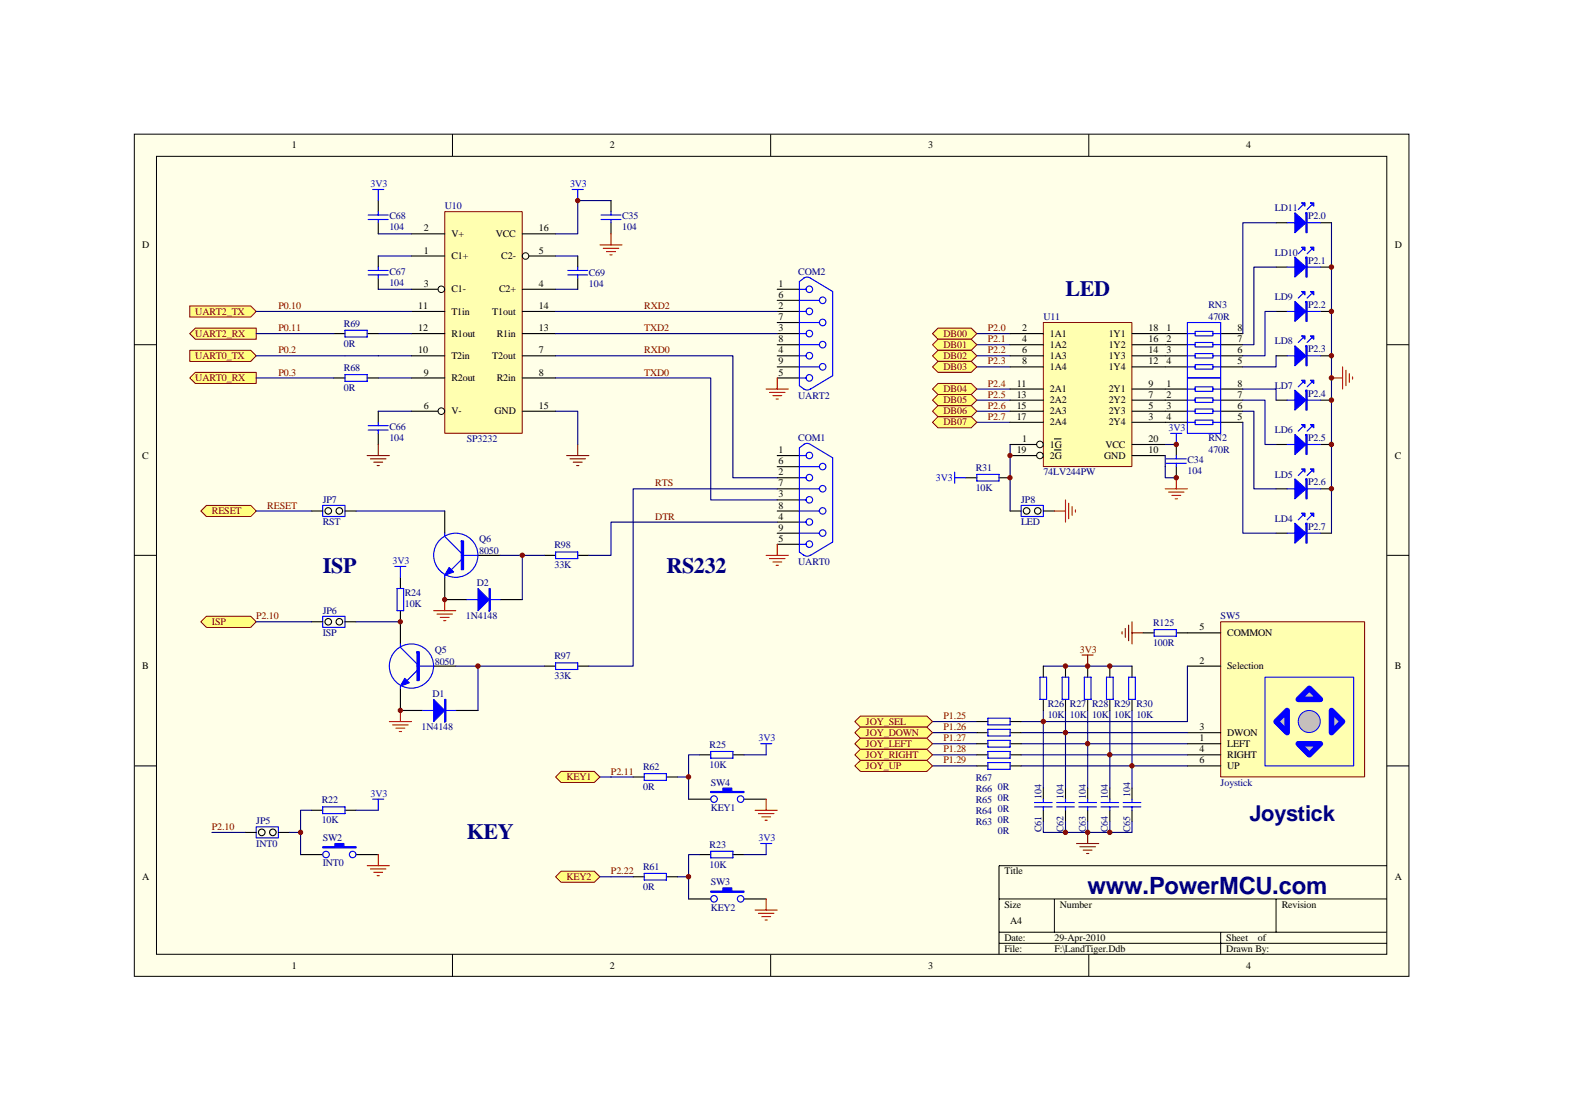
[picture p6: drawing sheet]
<svg xmlns="http://www.w3.org/2000/svg" width="297mm" height="210mm" viewBox="0 0 297 210" stroke-linecap="round" stroke-linejoin="round" font-family="sans-serif">
<path d="M25.4 25.4h241v159.1h-241z" fill="#ffffe8"/>
<g fill="none" stroke="#000" stroke-width=".19">
<path d="M25.4 25.4h241v159.1h-241zM29.6 29.5h232.6v150.9h-232.6zM85.6 25.4v4.1M145.7 25.4v4.1M205.9 25.4v4.1M25.4 65.2h4.2M262.2 65.2h4.2M25.4 105h4.2M262.2 105h4.2M25.4 144.8h4.2M262.2 144.8h4.2M188.9 169.9h73.3"/>
<path d="M188.9 176.2h73.3M188.9 178.3h73.3M199.4 169.9v6.3M230.8 176.2v4.2M241.3 169.9v6.3M262.2 163.6h-73.3v16.8M85.6 180.4v4.2M145.7 180.4v4.2M205.9 180.4v4.2"/>
</g>
<g fill="#ffff80" stroke="#800000" stroke-width=".19">
<path d="M35.9 57.8h11.5l1 1.1-1 1h-11.5z" fill-rule="evenodd"/>
<path d="M35.9 63.1l1-1.1h11.5v2.1h-11.5z" fill-rule="evenodd"/>
</g>
<path d="M147 54.7h4.1M147 56.8h4.1M147 58.9h4.1M147 61h4.1M147 63.1h4.1M147 65.2h4.1M147 67.2h4.1M147 69.3h4.1M147 71.4h4.1" fill="none" stroke="#000" stroke-width=".21"/>
<g fill="none" stroke="#00f" stroke-width=".21">
<path d="M151.1 58.9h1.3M151.1 56.8h3.8M151.1 54.7h1.3M152 52.6l.6-.2 .6 .2M152 52.6l-.9 .6v19.7l.9 .6M153.2 52.6l4.2 2.5v15.9l-4.2 2.5M151.1 71.4h1.3M151.1 69.3h3.8M151.1 67.2h1.3M151.1 65.2h3.8M151.1 63.1h1.3M151.1 61h3.8"/>
<path d="M152 73.5l.6 .2 .6-.2"/>
<circle cx="153" cy="58.8" r=".62"/>
<circle cx="153" cy="54.7" r=".62"/>
<circle cx="155.5" cy="56.8" r=".62"/>
<circle cx="153" cy="71.4" r=".62"/>
<circle cx="153" cy="67.2" r=".62"/>
<circle cx="153" cy="63" r=".62"/>
<circle cx="155.5" cy="69.3" r=".62"/>
<circle cx="155.5" cy="60.9" r=".62"/>
<circle cx="155.5" cy="65.1" r=".62"/>
</g>
<path d="M144.9 73.5h4.2M145.5 74.2h2.9M146.1 74.8h1.7M146.7 75.4h.5M147 71.4v2.1" fill="none" stroke="#f00" stroke-width=".21"/>
<g fill="#ffff80" stroke="#800000" stroke-width=".19">
<path d="M35.9 66.2h11.5l1 1-1 1.1h-11.5z" fill-rule="evenodd"/>
<path d="M36.9 70.4h11.5v2.1h-11.5l-1-1.1z" fill-rule="evenodd"/>
</g>
<path d="M107.1 86.1h4.2M107.8 86.7h2.9M108.4 87.4h1.7M109 88h.4M109.2 84v2.1" fill="none" stroke="#800000" stroke-width=".21"/>
<path d="M84.1 40h14.6v41.9h-14.6z" fill="#ffffb0"/>
<path d="M84.1 40h14.6v41.9h-14.6z" fill="none" stroke="#800000" stroke-width=".19"/>
<g fill="none" stroke="#000" stroke-width=".21">
<path d="M71.5 37.9v2.1M115.5 37.9v2.1M71.5 42.1v2.1M71.5 48.4v2.1M71.5 52.6v2.1M77.8 58.9h6.3M77.8 48.4h6.3M77.8 54.7h5M77.8 44.2h6.3M98.8 58.9h6.2M98.8 54.7h6.2M98.8 44.2h6.2"/>
<path d="M100 48.4h5M109.2 48.4v2.1M109.2 52.6v2.1M115.5 42.1v2.1M63.1 71.4h2.1M63.1 63.1h2.1M69.4 71.4h2.1M69.4 63.1h2.1M71.5 77.7v2.1M77.8 71.4h6.3M77.8 63.1h6.3M77.8 67.2h6.3"/>
<path d="M77.8 77.7h5M98.8 71.4h6.2M98.8 63.1h6.2M98.8 67.2h6.2M98.8 77.7h6.2M71.5 81.9v2.1M84.1 96.6v4.2M147 86.1h4.1M147 88.2h4.1M147 90.3h4.1M147 92.4h4.1M147 94.5h4.1"/>
<path d="M147 96.6h4.1M147 98.7h4.1M75.7 109.1v2.1M75.7 115.4v6.3M84.1 109.1v4.2h4.2M90.4 105h4.2M94.6 113.3h4.2M103 105h2M109.2 105h2.1M147 100.8h4.1M147 102.9h4.1M75.7 130.1v4.2h4.2"/>
<path d="M82 125.9h4.2M86.2 134.3h4.2M103 125.9h2M109.2 125.9h2.1"/>
</g>
<g fill="none" stroke="#000" stroke-width=".19">
<circle cx="83.4" cy="54.7" r=".62"/>
<circle cx="99.4" cy="48.4" r=".62"/>
<circle cx="83.4" cy="77.7" r=".62"/>
</g>
<g fill="none" stroke="#00f" stroke-width=".21">
<path d="M70.5 35.8h2.1M71.5 35.8v2.1M108.2 35.8h2.1M109.2 35.8v2.1M69.6 52h3.8M69.6 51.1h3.8M69.6 41.5h3.8M69.6 40.6h3.8M71.5 40v.6M71.5 41.5v.6M71.5 50.5v.6M71.5 52v.6"/>
<path d="M107.4 52h3.7M107.4 51.1h3.7M109.2 50.5v.6M109.2 52v.6M113.6 41.5h3.8M113.6 40.6h3.8M115.5 40v.6M115.5 41.5v.6M65.2 62.4h4.2v1.3h-4.2zM65.2 70.8h4.2v1.3h-4.2zM71.5 79.8v.7M69.6 80.5h3.8"/>
<path d="M69.6 81.3h3.8M71.5 81.3v.6M151.1 98.7h1.3M151.1 96.6h3.8M151.1 94.5h1.3M151.1 92.4h3.8M151.1 90.3h1.3M151.1 88.2h3.8M151.1 86.1h1.3M152 84l.6-.2 .6 .2M152 84l-.9 .6v19.7l.9 .7M153.2 84l4.2 2.5v15.9l-4.2 2.6"/>
<path d="M74.7 107.1h2M75.1 111.2h1.2v4.2h-1.2zM75.7 107.1v2M84.1 100.8v.6l3.1 3.1M84.1 108.7v.4M87.2 105.8l-1.9 1.9M87.2 105h3.2M88.3 113.3h6.3M105 104.3h4.2v1.3h-4.2zM151.1 102.9h1.3M151.1 100.8h3.8M152 104.9l.6 .2 .6-.2"/>
<path d="M75.7 121.7v.6l3.1 3.2M75.7 129.7v.4M78.8 126.7l-1.8 1.9M78.8 125.9h3.2M79.9 134.3h6.3M105 125.3h4.2v1.2h-4.2z"/>
<circle cx="153" cy="90.3" r=".62"/>
<circle cx="153" cy="86.1" r=".62"/>
<circle cx="153" cy="98.7" r=".62"/>
<circle cx="153" cy="94.5" r=".62"/>
<circle cx="155.5" cy="88.2" r=".62"/>
<circle cx="155.5" cy="92.4" r=".62"/>
<circle cx="155.5" cy="96.6" r=".62"/>
<circle cx="86.2" cy="104.9" r="4.2"/>
<circle cx="153" cy="102.8" r=".62"/>
<circle cx="155.5" cy="100.8" r=".62"/>
<circle cx="77.8" cy="125.9" r="4.2"/>
</g>
<path d="M69.4 86.1h4.2M70 86.7h3M70.7 87.4h1.6M71.3 88h.4M71.5 84v2.1" fill="none" stroke="#800000" stroke-width=".21"/>
<g fill="none" stroke="#000080" stroke-width=".21">
<path d="M115.5 37.9h-6.3v6.3h-4.2M48.4 58.9h29.4M71.5 44.2h6.3M71.5 48.4h6.3M71.5 54.7h6.3M105 58.9h42M105 48.4h4.2M105 54.7h4.2M48.4 63.1h14.7M48.4 67.2h29.4M48.4 71.4h14.7M71.5 63.1h6.3"/>
<path d="M71.5 71.4h6.3M71.5 77.7h6.3M105 77.7h4.2v6.3M105 67.2h33.6v23.1h8.4M105 71.4h29.4v23.1h12.6M105 63.1h42M147 98.7h-31.5v6.3h-4.2M147 92.4h-27.3v33.5h-8.4M94.6 105h4.2v8.3M98.8 105h4.2M86.2 125.9h16.8M90.4 125.9v8.4"/>
</g>
<g fill="none" stroke="#f00" stroke-width=".21">
<path d="M113.4 46.3h4.2M114.1 46.9h2.9M114.7 47.6h1.7M115.3 48.2h.4M115.5 44.2v2.1M82 115.4h4.2M82.6 116.1h3M83.2 116.7h1.7M83.9 117.3h.4M84.1 113.3v2.1M144.9 105h4.2M145.5 105.6h2.9"/>
<path d="M146.1 106.2h1.7M146.7 106.8h.5M147 102.9v2.1M73.6 136.4h4.2M74.2 137h3M74.9 137.6h1.6M75.5 138.3h.4M75.7 134.3v2.1"/>
</g>
<g fill="#00f" stroke="#00f" stroke-width=".21">
<path d="M76.5 128.2l.9 .9-1.7 .6z"/>
<path d="M82 132.2l2.1 2.1-2.1 2.1z"/>
<path d="M84.9 107.3l.9 .8-1.7 .6z"/>
<path d="M90.4 111.2l2.1 2.1-2.1 2.1z"/>
<path d="M78.8 123.2h.5v5.4h-.5z" fill-rule="evenodd"/>
<path d="M84.1 132.2v4.2h.2v-4.2z" fill-rule="evenodd"/>
<path d="M87.2 102.2h.4v5.5h-.4z" fill-rule="evenodd"/>
<path d="M92.5 111.2v4.2h.2v-4.2z" fill-rule="evenodd"/>
</g>
<g fill="#ffff80" stroke="#800000" stroke-width=".19">
<path d="M38 96.6l1-1.1h8.4l1 1.1-1 1h-8.4z" fill-rule="evenodd"/>
<path d="M38 117.5l1-1h8.4l1 1-1 1.1h-8.4z" fill-rule="evenodd"/>
</g>
<path d="M212.1 119.4v.4M212.8 118.8v1.7M213.4 118.2v2.9M214 117.5v4.2M214 119.6h2.1M204.6 123.8h2.1M205.7 123.8v2.1M203.6 159.4h4.1M205.7 157.3v2.1M204.2 160h2.9M204.8 160.7h1.7M205.4 161.3h.5" fill="none" stroke="#800000" stroke-width=".21"/>
<path d="M197.3 148.9v2.1M197.3 153.1v2.1M201.5 148.9v2.1M201.5 153.1v2.1M205.7 148.9v2.1M205.7 153.1v2.1M209.8 148.9v2.1M209.8 153.1v2.1M214 148.9v2.1M214 153.1v2.1" fill="none" stroke="#000" stroke-width=".21"/>
<g fill="none" stroke="#00f" stroke-width=".21">
<path d="M195.6 151.7h3.3M195.6 152.5h3.3M197.3 151v.7M197.3 152.5v.6M199.8 151.7h3.3M199.8 152.5h3.3M201.5 151v.7M201.5 152.5v.6M204 151.7h3.3M204 152.5h3.3M205.7 151v.7M205.7 152.5v.6"/>
<path d="M208.2 151.7h3.3M208.2 152.5h3.3M209.8 151v.7M209.8 152.5v.6M212.4 151.7h3.3M212.4 152.5h3.3M214 151v.7M214 152.5v.6"/>
</g>
<path d="M197.3 125.9h16.7M197.3 134.3v14.6M201.5 134.3v14.6M205.7 134.3v14.6M209.8 134.3v14.6M214 134.3v14.6M197.3 155.2v2.1h16.7v-2.1M201.5 155.2v2.1M205.7 155.2v2.1M209.8 155.2v2.1" fill="none" stroke="#000080" stroke-width=".21"/>
<path d="M230.8 117.5h27.2v29.3h-27.2z" fill="#ffffb0"/>
<path d="M230.8 117.5h27.2v29.3h-27.2z" fill="none" stroke="#800000" stroke-width=".19"/>
<circle cx="247.6" cy="136.4" r="2.09" fill="#c0c0c0" stroke="#00f" stroke-width=".19"/>
<g fill="#c0c0c0" stroke="#00f" stroke-width="1">
<path d="M247.6 130.1l2.1 2.1h-4.2z"/>
<path d="M243.4 134.3v4.2l-2.1-2.1z"/>
<path d="M245.5 140.6h4.2l-2.1 2.1z"/>
<path d="M251.8 134.3l2 2.1-2 2.1z"/>
</g>
<path d="M239.2 128h16.7v16.8h-16.7z" fill="none" stroke="#00f" stroke-width=".21"/>
<path d="M224.5 119.6h6.3M224.5 125.9h6.3M224.5 138.5h6.3M224.5 140.6h6.3M224.5 142.7h6.3M224.5 144.8h6.3" fill="none" stroke="#000" stroke-width=".21"/>
<path d="M176.3 138.5h8.4M176.3 136.4h8.4M193.1 138.5h31.4M224.5 125.9v10.5h-31.4M176.3 144.8h8.4M176.3 142.7h8.4M176.3 140.6h8.4M193.1 144.8h31.4M193.1 142.7h31.4M193.1 140.6h31.4" fill="none" stroke="#000080" stroke-width=".21"/>
<g fill="#800000" stroke="#800000" stroke-width=".19">
<circle cx="214" cy="144.7" r=".42"/>
<circle cx="209.8" cy="142.7" r=".42"/>
<circle cx="205.6" cy="140.6" r=".42"/>
<circle cx="201.4" cy="138.5" r=".42"/>
<circle cx="197.3" cy="136.4" r=".42"/>
</g>
<g fill="#ffff80" stroke="#800000" stroke-width=".19">
<path d="M161.6 136.4l1.1-1.1h12.6l1 1.1-1 1h-12.6z" fill-rule="evenodd"/>
<path d="M161.6 138.5l1.1-1.1h12.6l1 1.1-1 1h-12.6z" fill-rule="evenodd"/>
<path d="M161.6 140.6l1.1-1.1h12.6l1 1.1-1 1h-12.6z" fill-rule="evenodd"/>
<path d="M161.6 142.7l1.1-1.1h12.6l1 1.1-1 1h-12.6z" fill-rule="evenodd"/>
<path d="M161.6 144.8l1.1-1.1h12.6l1 1.1-1 1h-12.6z" fill-rule="evenodd"/>
</g>
<g fill="none" stroke="#000" stroke-width=".21">
<path d="M216.1 119.6h2.1M222.4 119.6h2.1M184.7 136.4h2.1M184.7 138.5h2.1M191 136.4h2.1M191 138.5h2.1M197.3 125.9v2.1M197.3 132.2v2.1M201.5 125.9v2.1M201.5 132.2v2.1M205.7 125.9v2.1M205.7 132.2v2.1"/>
<path d="M209.8 125.9v2.1M209.8 132.2v2.1M214 125.9v2.1M214 132.2v2.1M58.9 153.1h2.1M65.2 153.1h2.1M130.2 151h4.2M132.3 142.7h2.1M138.6 142.7h2.1M140.7 151h4.2M184.7 140.6h2.1M184.7 142.7h2.1"/>
<path d="M184.7 144.8h2.1M191 140.6h2.1M191 142.7h2.1M191 144.8h2.1M56.8 161.5h4.2M67.3 161.5h4.2"/>
</g>
<g fill="none" stroke="#00f" stroke-width=".21">
<path d="M218.2 119h4.2v1.2h-4.2zM186.8 135.7h4.2v1.3h-4.2zM186.8 137.8h4.2v1.3h-4.2zM186.8 139.9h4.2v1.3h-4.2zM196.6 128h1.3v4.2h-1.3zM200.8 128h1.3v4.2h-1.3zM205 128h1.3v4.2h-1.3zM209.2 128h1.3v4.2h-1.3zM213.4 128h1.3v4.2h-1.3zM61 152.5h4.2v1.3h-4.2zM70.5 151h2.1M71.5 151v2.1"/>
<path d="M134.4 142h4.2v1.3h-4.2zM143.8 140.6h2.1M144.9 140.6v2.1M186.8 142h4.2v1.3h-4.2zM186.8 144.1h4.2v1.3h-4.2z"/>
<circle cx="135" cy="151" r=".62"/>
<circle cx="140" cy="151" r=".62"/>
<circle cx="61.6" cy="161.5" r=".62"/>
<circle cx="66.7" cy="161.5" r=".62"/>
</g>
<g fill="#800000" stroke="#800000" stroke-width=".19">
<circle cx="205.6" cy="157.3" r=".42"/>
<circle cx="209.8" cy="157.3" r=".42"/>
<circle cx="201.4" cy="157.3" r=".42"/>
</g>
<g fill="#00f" stroke="#00f" stroke-width=".21">
<path d="M61 160h2.3v-.6h1.7v.6h2.3v.3h-6.3z" fill-rule="evenodd"/>
<path d="M134.4 149.6h2.3v-.7h1.7v.7h2.3v.2h-6.3z" fill-rule="evenodd"/>
</g>
<path d="M142.8 153.1h4.2M143.4 153.8h2.9M144 154.4h1.7M144.6 155h.5M144.9 151v2.1M69.4 163.6h4.2M70 164.2h3M70.7 164.9h1.6M71.3 165.5h.4M71.5 161.5v2.1" fill="none" stroke="#f00" stroke-width=".21"/>
<path d="M58.9 153.1h-2.1v8.4M67.3 153.1h4.2M132.3 142.7h-2.1v8.3M140.7 142.7h4.2" fill="none" stroke="#000080" stroke-width=".21"/>
<g fill="#ffffe8" stroke="#000" stroke-width=".21">
<circle cx="49.5" cy="157.3" r=".62"/>
<circle cx="51.6" cy="157.3" r=".62"/>
</g>
<path d="M48.4 156.3h4.2v2.1h-4.2z" fill="none" stroke="#00f" stroke-width=".21"/>
<path d="M46.4 157.3h2M52.6 157.3h2.1" fill="none" stroke="#000" stroke-width=".21"/>
<path d="M54.7 157.3h2.1" fill="none" stroke="#000080" stroke-width=".21"/>
<g fill="#ffffe8" stroke="#000" stroke-width=".21">
<circle cx="62.1" cy="96.6" r=".62"/>
<circle cx="64.2" cy="96.6" r=".62"/>
</g>
<path d="M61 95.5h4.2v2.1h-4.2z" fill="none" stroke="#00f" stroke-width=".21"/>
<path d="M58.9 96.6h2.1M65.2 96.6h2.1" fill="none" stroke="#000" stroke-width=".21"/>
<g fill="#ffffe8" stroke="#000" stroke-width=".21">
<circle cx="62.1" cy="117.5" r=".62"/>
<circle cx="64.2" cy="117.5" r=".62"/>
</g>
<g fill="none" stroke="#00f" stroke-width=".21">
<path d="M246.3 38.8l-.8 .8M248 38.8l-.9 .8M243.4 42.1h6.3M243.4 50.5h6.3M243.4 58.9h6.3M246.3 47.1l-.8 .9M246.3 55.5l-.8 .8M248 47.1l-.9 .9M248 55.5l-.9 .8M224.5 61h6.3v10.4h-6.3zM224.5 71.4h6.3v10.5h-6.3zM224.5 67.2h1.5"/>
<path d="M224.5 75.6h1.5M224.5 63.1h1.5M224.5 65.2h1.5M224.5 69.3h1.5M224.5 73.5h1.5M224.5 77.7h1.5M224.5 79.8h1.5M226 62.6h3.3v.9h-3.3zM226 64.7h3.3v.9h-3.3zM226 66.8h3.3v.9h-3.3zM226 68.9h3.3v.9h-3.3zM226 73.1h3.3v.9h-3.3z"/>
<path d="M226 75.2h3.3v.9h-3.3zM226 77.3h3.3v.8h-3.3zM226 79.4h3.3v.8h-3.3zM229.3 67.2h1.5M229.3 75.6h1.5M229.3 63.1h1.5M229.3 65.2h1.5M229.3 69.3h1.5M229.3 73.5h1.5M229.3 77.7h1.5M229.3 79.8h1.5M243.4 67.2h6.3"/>
<path d="M243.4 75.6h6.3M246.3 63.9l-.8 .8M246.3 72.3l-.8 .8M248 63.9l-.9 .8M248 72.3l-.9 .8M180.5 89.2v2.1M180.5 90.3h2.1M184.7 89.7h4.2v1.2h-4.2zM243.4 84h6.3M243.4 92.4h6.3M246.3 80.6l-.8 .9M246.3 89l-.8 .9"/>
<path d="M246.3 97.4l-.8 .9M248 80.6l-.9 .9M248 89l-.9 .9M248 97.4l-.9 .9M61 116.5h4.2v2.1h-4.2zM243.4 100.8h6.3M121.8 146.2h4.2v1.3h-4.2z"/>
</g>
<g fill="none" stroke="#000" stroke-width=".21">
<path d="M241.3 42.1h2.1M241.3 50.5h2.1M241.3 58.9h2.1M249.7 42.1h2.1M249.7 50.5h2.1M249.7 58.9h2.1M220.3 67.2h4.2M220.3 75.6h4.2M220.3 63.1h4.2M220.3 65.2h4.2M220.3 69.3h4.2M220.3 73.5h4.2"/>
<path d="M220.3 77.7h4.2M220.3 79.8h4.2M230.8 67.2h4.2M230.8 75.6h4.2M230.8 63.1h4.2M230.8 65.2h4.2M230.8 69.3h4.2M230.8 73.5h4.2M230.8 77.7h4.2M230.8 79.8h4.2M241.3 67.2h2.1M241.3 75.6h2.1"/>
<path d="M249.7 67.2h2.1M249.7 75.6h2.1M182.6 90.3h2.1M188.9 90.3h2.1M241.3 84h2.1M241.3 92.4h2.1M249.7 84h2.1M249.7 92.4h2.1M58.9 117.5h2.1M65.2 117.5h2.1M241.3 100.8h2.1M249.7 100.8h2.1"/>
<path d="M119.7 146.9h2.1M126 146.9h2.1"/>
</g>
<g fill="none" stroke="#000080" stroke-width=".21">
<path d="M241.3 42.1h-6.3v21M241.3 50.5h-4.2v14.7h-2.1M241.3 58.9h-2.1v8.3h-4.2M251.8 42.1v58.7M184.7 63.1h6.3M184.7 65.2h6.3M184.7 67.2h6.3M184.7 69.3h6.3M184.7 73.5h6.3M184.7 75.6h6.3M184.7 77.7h6.3M184.7 79.8h6.3"/>
<path d="M235 73.5h6.3v2.1M235 75.6h4.2v8.4h2.1M235 77.7h2.1v14.7h4.2M235 79.8v21h6.3M241.3 67.2v2.1h-6.3M48.4 96.6h10.5M67.3 96.6h16.8M191 84v12.6M48.4 117.5h10.5M67.3 117.5h8.4M115.5 146.9h4.2M128.1 146.9h2.1"/>
</g>
<g fill="#00f" stroke="#00f" stroke-width=".21">
<path d="M244.8 40.2l2.1 1.9-2.1 1.9z"/>
<path d="M247.8 38.3h.6v.7z"/>
<path d="M246.1 38.3h.6v.7z"/>
<path d="M244.8 48.6l2.1 1.9-2.1 1.9z"/>
<path d="M247.8 46.7h.6v.6z"/>
<path d="M246.1 46.7h.6v.6z"/>
<path d="M244.8 57l2.1 1.9-2.1 1.8z"/>
<path d="M247.8 55.1h.6v.6z"/>
<path d="M246.1 55.1h.6v.6z"/>
<path d="M244.8 65.4l2.1 1.8-2.1 1.9z"/>
<path d="M247.8 63.5h.6v.6z"/>
<path d="M246.1 63.5h.6v.6z"/>
<path d="M244.8 73.7l2.1 1.9-2.1 1.9z"/>
<path d="M247.8 71.9h.6v.6z"/>
<path d="M246.1 71.9h.6v.6z"/>
<path d="M244.8 82.1l2.1 1.9-2.1 1.9z"/>
<path d="M247.8 80.2h.6v.7z"/>
<path d="M246.1 80.2h.6v.7z"/>
<path d="M244.8 90.5l2.1 1.9-2.1 1.9z"/>
<path d="M247.8 88.6h.6v.6z"/>
<path d="M246.1 88.6h.6v.6z"/>
<path d="M244.8 98.9l2.1 1.9-2.1 1.9z"/>
<path d="M247.8 97h.6v.6z"/>
<path d="M246.1 97h.6v.6z"/>
<path d="M246.9 40.2h.2v3.8h-.2z" fill-rule="evenodd"/>
<path d="M246.9 48.6h.2v3.8h-.2z" fill-rule="evenodd"/>
<path d="M246.9 57h.2v3.7h-.2z" fill-rule="evenodd"/>
<path d="M246.9 65.4h.2v3.7h-.2z" fill-rule="evenodd"/>
<path d="M246.9 73.7h.2v3.8h-.2z" fill-rule="evenodd"/>
<path d="M246.9 82.1h.2v3.8h-.2z" fill-rule="evenodd"/>
<path d="M246.9 90.5h.2v3.8h-.2z" fill-rule="evenodd"/>
<path d="M246.9 98.9h.2v3.8h-.2z" fill-rule="evenodd"/>
</g>
<path d="M251.8 71.4h2M253.8 69.3v4.2M254.5 70v2.9M255.1 70.6v1.7M255.7 71.2v.4M199.4 96.6h2.1M201.5 94.5v4.2M202.1 95.1v2.9M202.7 95.7v1.7M203.3 96.4v.4" fill="none" stroke="#f00" stroke-width=".21"/>
<g fill="#800000" stroke="#800000" stroke-width=".19">
<circle cx="251.7" cy="50.5" r=".42"/>
<circle cx="251.7" cy="58.9" r=".42"/>
<circle cx="251.7" cy="67.2" r=".42"/>
<circle cx="251.7" cy="71.4" r=".42"/>
<circle cx="251.7" cy="75.6" r=".42"/>
<circle cx="251.7" cy="84" r=".42"/>
<circle cx="251.7" cy="92.4" r=".41"/>
</g>
<g fill="#ffff80" stroke="#800000" stroke-width=".19">
<path d="M176.3 63.1l1.1-1.1h6.2l1.1 1.1-1.1 1h-6.2z" fill-rule="evenodd"/>
<path d="M176.3 65.2l1.1-1.1h6.2l1.1 1.1-1.1 1h-6.2z" fill-rule="evenodd"/>
<path d="M176.3 67.2l1.1-1h6.2l1.1 1-1.1 1.1h-6.2z" fill-rule="evenodd"/>
<path d="M176.3 69.3l1.1-1h6.2l1.1 1-1.1 1.1h-6.2z" fill-rule="evenodd"/>
<path d="M177.4 72.5h6.2l1.1 1-1.1 1.1h-6.2l-1.1-1.1z" fill-rule="evenodd"/>
<path d="M177.4 74.6h6.2l1.1 1-1.1 1.1h-6.2l-1.1-1.1z" fill-rule="evenodd"/>
<path d="M177.4 76.7h6.2l1.1 1-1.1 1.1h-6.2l-1.1-1.1z" fill-rule="evenodd"/>
<path d="M177.4 78.8h6.2l1.1 1-1.1 1.1h-6.2l-1.1-1.1z" fill-rule="evenodd"/>
</g>
<path d="M197.3 61h16.7v27.2h-16.7z" fill="#ffffb0"/>
<path d="M197.3 61h16.7v27.2h-16.7z" fill="none" stroke="#800000" stroke-width=".19"/>
<g fill="none" stroke="#000" stroke-width=".21">
<path d="M191 63.1h6.3M191 65.2h6.3M191 67.2h6.3M191 69.3h6.3M191 73.5h6.3M191 75.6h6.3M191 77.7h6.3M191 79.8h6.3M214 63.1h6.3M214 65.2h6.3M214 67.2h6.3M214 69.3h6.3"/>
<path d="M214 73.5h6.3M214 75.6h6.3M214 77.7h6.3M214 79.8h6.3M191 84h5M191 86.1h5M199.4 83h1.2M199.4 85h1.2M214 84h6.3M214 86.1h6.3M222.4 84v2.1M222.4 88.2v2.1"/>
</g>
<g fill="none" stroke="#000" stroke-width=".19">
<circle cx="196.6" cy="84" r=".62"/>
<circle cx="196.6" cy="86.1" r=".62"/>
</g>
<path d="M220.5 87.6h3.8M220.5 86.7h3.8M221.4 81.9h2.1M222.4 81.9v2.1M222.4 86.1v.6M222.4 87.6v.6" fill="none" stroke="#00f" stroke-width=".21"/>
<path d="M220.3 92.4h4.2M221 93h2.9M221.6 93.6h1.7M222.2 94.3h.4M222.4 90.3v2.1" fill="none" stroke="#f00" stroke-width=".21"/>
<path d="M220.3 86.1v4.2h2.1M220.3 84h2.1" fill="none" stroke="#000080" stroke-width=".21"/>
<path d="M106.1 145.8h6.3l1 1.1-1 1h-6.3l-1.1-1z" fill-rule="evenodd" fill="#ffff80" stroke="#800000" stroke-width=".19"/>
<path d="M40.1 157.3h6.3M113.4 146.9h2.1" fill="none" stroke="#000080" stroke-width=".21"/>
<g fill="#800000" stroke="#800000" stroke-width=".19">
<circle cx="109.2" cy="37.9" r=".41"/>
<circle cx="98.8" cy="104.9" r=".41"/>
<circle cx="90.4" cy="125.9" r=".42"/>
</g>
<g fill="#ffffe8" stroke="#000" stroke-width=".21">
<circle cx="194.1" cy="96.6" r=".62"/>
<circle cx="196.2" cy="96.6" r=".62"/>
</g>
<g fill="none" stroke="#00f" stroke-width=".21">
<path d="M193.1 95.5h4.2v2.1h-4.2zM143.8 159.4h2.1M144.9 159.4v2.1M121.8 165.1h4.2v1.2h-4.2zM134.4 160.9h4.2v1.2h-4.2z"/>
<circle cx="135" cy="169.9" r=".62"/>
<circle cx="140" cy="169.9" r=".62"/>
</g>
<path d="M191 96.6h2.1M197.3 96.6h2.1M119.7 165.7h2.1M126 165.7h2.1M130.2 169.9h4.2M132.3 161.5h2.1M138.6 161.5h2.1M140.7 169.9h4.2" fill="none" stroke="#000" stroke-width=".21"/>
<path d="M134.4 168.4h2.3v-.6h1.7v.6h2.3v.2h-6.3z" fill-rule="evenodd" fill="#00f" stroke="#00f" stroke-width=".21"/>
<path d="M142.8 172h4.2M143.4 172.6h2.9M144 173.2h1.7M144.6 173.9h.5M144.9 169.9v2.1" fill="none" stroke="#f00" stroke-width=".21"/>
<path d="M115.5 165.7h4.2M128.1 165.7h2.1M132.3 161.5h-2.1v8.4M140.7 161.5h4.2" fill="none" stroke="#000080" stroke-width=".21"/>
<path d="M106.1 164.7h6.3l1 1-1 1.1h-6.3l-1.1-1.1z" fill-rule="evenodd" fill="#ffff80" stroke="#800000" stroke-width=".19"/>
<path d="M113.4 165.7h2.1" fill="none" stroke="#000080" stroke-width=".21"/>
<g fill="#800000" stroke="#800000" stroke-width=".19">
<circle cx="130.2" cy="146.8" r=".42"/>
<circle cx="130.2" cy="165.7" r=".42"/>
<circle cx="56.8" cy="157.3" r=".41"/>
<circle cx="75.7" cy="117.5" r=".4"/>
<circle cx="75.7" cy="134.3" r=".41"/>
<circle cx="84.1" cy="113.3" r=".4"/>
<circle cx="191" cy="90.3" r=".41"/>
<circle cx="222.4" cy="90.3" r=".42"/>
<circle cx="209.8" cy="125.9" r=".42"/>
<circle cx="205.6" cy="125.9" r=".42"/>
<circle cx="201.4" cy="125.9" r=".42"/>
<circle cx="191" cy="86.1" r=".41"/>
<circle cx="222.4" cy="84" r=".42"/>
</g>
<text font-size="4.5" fill="#000080" x="205.7" y="169">www.PowerMCU.com</text>
<g font-size="4.2" fill="#000080">
<text x="201.5" y="55.9">LED</text>
<text x="61" y="108.3">ISP</text>
<text x="126" y="108.3">RS232</text>
<text x="88.3" y="158.5">KEY</text>
</g>
<text font-size="4.1" fill="#000080" x="236.2" y="155.2">Joystick</text>
<g font-size="1.9">
<text x="55.2" y="28">1</text>
<text x="115.3" y="28">2</text>
<text x="175.5" y="28">3</text>
<text x="235.6" y="28">4</text>
<text x="26.9" y="46.9">D</text>
<text x="80.1" y="47.9">1</text>
<text x="80.1" y="43.7">2</text>
<text x="85.3" y="44.8">V+</text>
<text x="93.7" y="44.8">VCC</text>
<text x="101.9" y="47.9">5</text>
<text x="101.9" y="43.7">16</text>
<text x="263.7" y="46.9">D</text>
<text x="85.3" y="49">C1+</text>
<text x="94.8" y="49">C2-</text>
<text x="79.1" y="58.4">11</text>
<text x="80.1" y="54.2">3</text>
<text x="85.3" y="59.5">T1in</text>
<text x="85.3" y="55.3">C1-</text>
<text x="93.1" y="59.5">T1out</text>
<text x="94.4" y="55.3">C2+</text>
<text x="101.9" y="54.2">4</text>
<text x="101.9" y="58.4">14</text>
<text x="147.2" y="54.2">1</text>
<text x="147.2" y="56.3">6</text>
<text x="147.2" y="58.4">2</text>
<text x="79.1" y="62.6">12</text>
<text x="85.3" y="63.6">R1out</text>
<text x="93.9" y="63.6">R1in</text>
<text x="101.9" y="62.6">13</text>
<text x="147.2" y="60.5">7</text>
<text x="147.2" y="62.6">3</text>
<text x="147.2" y="64.7">8</text>
<text x="193.3" y="62.6">2</text>
<text x="193.3" y="64.7">4</text>
<text x="198.5" y="63.6">1A1</text>
<text x="198.5" y="65.7">1A2</text>
<text x="209.6" y="63.6">1Y1</text>
<text x="209.6" y="65.7">1Y2</text>
<text x="217.2" y="62.6">18</text>
<text x="217.2" y="64.7">16</text>
<text x="220.5" y="62.6">1</text>
<text x="220.5" y="64.7">2</text>
<text x="234" y="64.7">7</text>
<text x="234" y="62.6">8</text>
<text x="79.1" y="66.8">10</text>
<text x="80.1" y="71">9</text>
<text x="85.3" y="67.8">T2in</text>
<text x="93.1" y="67.8">T2out</text>
<text x="101.9" y="71">8</text>
<text x="101.9" y="66.8">7</text>
<text x="147.2" y="66.8">4</text>
<text x="147.2" y="68.9">9</text>
<text x="147.2" y="71">5</text>
<text x="193.3" y="66.8">6</text>
<text x="193.3" y="68.9">8</text>
<text x="198.5" y="67.8">1A3</text>
<text x="198.5" y="69.9">1A4</text>
<text x="209.6" y="67.8">1Y3</text>
<text x="209.6" y="69.9">1Y4</text>
<text x="217.2" y="66.8">14</text>
<text x="217.2" y="68.9">12</text>
<text x="220.5" y="66.8">3</text>
<text x="220.5" y="68.9">4</text>
<text x="234" y="68.9">5</text>
<text x="234" y="66.8">6</text>
<text x="80.1" y="77.3">6</text>
<text x="85.3" y="72">R2out</text>
<text x="93.9" y="72">R2in</text>
<text x="101.9" y="77.3">15</text>
<text x="192.2" y="73.1">11</text>
<text x="192.2" y="75.2">13</text>
<text x="192.2" y="77.3">15</text>
<text x="198.5" y="74.1">2A1</text>
<text x="198.5" y="76.2">2A2</text>
<text x="209.6" y="74.1">2Y1</text>
<text x="209.6" y="76.2">2Y2</text>
<text x="217.2" y="73.1">9</text>
<text x="217.2" y="75.2">7</text>
<text x="217.2" y="77.3">5</text>
<text x="220.5" y="73.1">1</text>
<text x="220.5" y="75.2">2</text>
<text x="220.5" y="77.3">3</text>
<text x="234" y="77.3">6</text>
<text x="234" y="75.2">7</text>
<text x="234" y="73.1">8</text>
<text x="85.3" y="78.3">V-</text>
<text x="93.5" y="78.3">GND</text>
<text x="192.2" y="79.4">17</text>
<text x="193.3" y="83.5">1</text>
<text x="198.5" y="78.3">2A3</text>
<text x="198.5" y="80.4">2A4</text>
<text x="209.6" y="78.3">2Y3</text>
<text x="209.6" y="80.4">2Y4</text>
<text x="217.2" y="79.4">3</text>
<text x="217.2" y="83.5">20</text>
<text x="220.5" y="79.4">4</text>
<text x="234" y="79.4">5</text>
<text x="26.9" y="86.7">C</text>
<text x="147.2" y="85.6">1</text>
<text x="147.2" y="87.7">6</text>
<text x="147.2" y="89.8">2</text>
<text x="192.2" y="85.6">19</text>
<text x="198.5" y="84.6">1G</text>
<text x="198.5" y="86.7">2G</text>
<text x="208.8" y="86.7">GND</text>
<text x="209" y="84.6">VCC</text>
<text x="217.2" y="85.6">10</text>
<text x="263.7" y="86.7">C</text>
<text x="147.2" y="91.9">7</text>
<text x="147.2" y="94">3</text>
<text x="147.2" y="96.1">8</text>
<text x="147.2" y="98.2">4</text>
<text x="147.2" y="100.3">9</text>
<text x="147.2" y="102.4">5</text>
<text x="226.8" y="119.1">5</text>
<text x="226.8" y="125.4">2</text>
<text x="232" y="120.2">COMMON</text>
<text x="26.9" y="126.5">B</text>
<text x="232" y="126.5">Selection</text>
<text x="263.7" y="126.5">B</text>
<text x="226.8" y="138">3</text>
<text x="226.8" y="140.1">1</text>
<text x="226.8" y="142.2">4</text>
<text x="232" y="139.1">DWON</text>
<text x="232" y="141.2">LEFT</text>
<text x="232" y="143.3">RIGHT</text>
<text x="226.8" y="144.3">6</text>
<text x="232" y="145.4">UP</text>
<text x="26.9" y="166.3">A</text>
<text x="189.9" y="165.2">Title</text>
<text x="263.7" y="166.3">A</text>
<text x="189.9" y="171.5">Size</text>
<text x="200.4" y="171.5">Number</text>
<text x="242.3" y="171.5">Revision</text>
<text x="189.9" y="177.8">Date:</text>
<text x="189.9" y="179.9">File:</text>
<text x="191" y="174.7">A4</text>
<text x="199.4" y="179.9">F:\LandTiger.Ddb</text>
<text x="199.4" y="177.8">29-Apr-2010</text>
<text x="231.9" y="179.9">Drawn By:</text>
<text x="231.9" y="177.8">Sheet</text>
<text x="237.8" y="177.8">of</text>
<text x="55.2" y="183">1</text>
<text x="115.3" y="183">2</text>
<text x="175.5" y="183">3</text>
<text x="235.6" y="183">4</text>
</g>
<g font-size="1.9" fill="#00f">
<text x="70" y="35.3">3V3</text>
<text x="107.8" y="35.3">3V3</text>
<text x="221" y="81.4">3V3</text>
<text x="176.9" y="90.9">3V3</text>
<text x="74.2" y="106.6">3V3</text>
<text x="143.4" y="140.1">3V3</text>
<text x="70" y="150.6">3V3</text>
<text x="143.4" y="159">3V3</text>
</g>
<g font-size="1.9" fill="#000080">
<text x="73.6" y="41.4">C68</text>
<text x="84.1" y="39.5">U10</text>
<text x="117.6" y="41.4">C35</text>
<text x="241.1" y="40">LD11</text>
<text x="247.4" y="41.4">P2.0</text>
<text x="73.6" y="43.5">104</text>
<text x="117.6" y="43.5">104</text>
<text x="73.6" y="51.9">C67</text>
<text x="73.6" y="54">104</text>
<text x="111.3" y="52.1">C69</text>
<text x="150.9" y="51.9">COM2</text>
<text x="241.1" y="48.3">LD10</text>
<text x="247.4" y="49.8">P2.1</text>
<text x="111.3" y="54.2">104</text>
<text x="228.5" y="58.2">RN3</text>
<text x="241.1" y="56.7">LD9</text>
<text x="247.4" y="58.2">P2.2</text>
<text x="65" y="61.8">R69</text>
<text x="65" y="65.5">0R</text>
<text x="197.3" y="60.5">U11</text>
<text x="228.5" y="60.5">470R</text>
<text x="241.1" y="65.1">LD8</text>
<text x="65" y="70.1">R68</text>
<text x="247.4" y="66.6">P2.3</text>
<text x="65" y="73.9">0R</text>
<text x="150.9" y="75.4">UART2</text>
<text x="241.1" y="73.5">LD7</text>
<text x="247.4" y="75">P2.4</text>
<text x="73.6" y="81.2">C66</text>
<text x="73.6" y="83.3">104</text>
<text x="88.3" y="83.5">SP3232</text>
<text x="150.9" y="83.3">COM1</text>
<text x="228.5" y="83.3">RN2</text>
<text x="241.1" y="81.9">LD6</text>
<text x="247.4" y="83.3">P2.5</text>
<text x="184.5" y="89">R31</text>
<text x="197.3" y="89.8">74LV244PW</text>
<text x="224.5" y="87.5">C34</text>
<text x="224.5" y="89.6">104</text>
<text x="228.5" y="85.6">470R</text>
<text x="61" y="95.1">JP7</text>
<text x="184.5" y="92.8">10K</text>
<text x="193.1" y="95.1">JP8</text>
<text x="241.1" y="90.3">LD5</text>
<text x="247.4" y="91.7">P2.6</text>
<text x="61" y="99.3">RST</text>
<text x="193.1" y="99.3">LED</text>
<text x="241.1" y="98.6">LD4</text>
<text x="247.4" y="100.1">P2.7</text>
<text x="90.6" y="102.4">Q6</text>
<text x="90.6" y="104.7">8050</text>
<text x="104.8" y="103.7">R98</text>
<text x="104.8" y="107.4">33K</text>
<text x="150.9" y="106.8">UART0</text>
<text x="76.5" y="112.7">R24</text>
<text x="90.2" y="110.8">D2</text>
<text x="61" y="116">JP6</text>
<text x="76.5" y="114.8">10K</text>
<text x="88.1" y="117.1">1N4148</text>
<text x="218" y="118.3">R125</text>
<text x="230.8" y="117.1">SW5</text>
<text x="61" y="120.2">ISP</text>
<text x="82.2" y="123.3">Q5</text>
<text x="82.2" y="125.6">8050</text>
<text x="104.8" y="124.6">R97</text>
<text x="218" y="122.1">100R</text>
<text x="81.8" y="131.7">D1</text>
<text x="104.8" y="128.4">33K</text>
<text x="198.1" y="133.6">R26</text>
<text x="198.1" y="135.7">10K</text>
<text x="202.3" y="133.6">R27</text>
<text x="202.3" y="135.7">10K</text>
<text x="206.5" y="133.6">R28</text>
<text x="206.5" y="135.7">10K</text>
<text x="210.7" y="133.6">R29</text>
<text x="210.7" y="135.7">10K</text>
<text x="214.9" y="133.6">R30</text>
<text x="214.9" y="135.7">10K</text>
<text x="79.7" y="138">1N4148</text>
<text x="134.2" y="141.4">R25</text>
<text x="121.6" y="145.5">R62</text>
<text x="121.6" y="149.3">0R</text>
<text x="134.2" y="145.1">10K</text>
<text x="134.4" y="148.5">SW4</text>
<text x="184.5" y="147.6">R67</text>
<text x="184.5" y="149.7">R66</text>
<text x="188.7" y="149.3">0R</text>
<text x="230.8" y="148.5">Joystick</text>
<text x="48.4" y="155.8">JP5</text>
<text x="60.8" y="151.8">R22</text>
<text x="60.8" y="155.6">10K</text>
<text x="134.4" y="153.3">KEY1</text>
<text x="184.5" y="151.8">R65</text>
<text x="184.5" y="153.9">R64</text>
<text x="188.7" y="151.4">0R</text>
<text x="188.7" y="153.5">0R</text>
<text x="188.7" y="155.6">0R</text>
<text x="196.9" y="151" transform="rotate(-90 196.9 151)">104</text>
<text x="201.1" y="151" transform="rotate(-90 201.1 151)">104</text>
<text x="205.3" y="151" transform="rotate(-90 205.3 151)">104</text>
<text x="209.5" y="151" transform="rotate(-90 209.5 151)">104</text>
<text x="213.7" y="150.6" transform="rotate(-90 213.7 150.6)">104</text>
<text x="48.4" y="160">INT0</text>
<text x="61" y="159">SW2</text>
<text x="134.2" y="160.2">R23</text>
<text x="184.5" y="156">R63</text>
<text x="188.7" y="157.7">0R</text>
<text x="196.9" y="157.3" transform="rotate(-90 196.9 157.3)">C61</text>
<text x="201.1" y="157.3" transform="rotate(-90 201.1 157.3)">C62</text>
<text x="205.3" y="157.3" transform="rotate(-90 205.3 157.3)">C63</text>
<text x="209.5" y="157.3" transform="rotate(-90 209.5 157.3)">C64</text>
<text x="213.7" y="157.3" transform="rotate(-90 213.7 157.3)">C65</text>
<text x="61" y="163.8">INT0</text>
<text x="121.6" y="164.4">R61</text>
<text x="134.2" y="164">10K</text>
<text x="134.4" y="167.3">SW3</text>
<text x="121.6" y="168.2">0R</text>
<text x="134.4" y="172.1">KEY2</text>
</g>
<g font-size="1.9" fill="#800000">
<text x="36.9" y="59.5">UART2_TX</text>
<text x="52.6" y="58.4">P0.10</text>
<text x="121.8" y="58.4">RXD2</text>
<text x="36.9" y="63.6">UART2_RX</text>
<text x="52.6" y="62.6">P0.11</text>
<text x="121.8" y="62.6">TXD2</text>
<text x="178.4" y="63.6">DB00</text>
<text x="178.4" y="65.7">DB01</text>
<text x="186.8" y="62.6">P2.0</text>
<text x="186.8" y="64.7">P2.1</text>
<text x="36.9" y="67.8">UART0_TX</text>
<text x="52.6" y="66.8">P0.2</text>
<text x="52.6" y="71">P0.3</text>
<text x="121.8" y="66.8">RXD0</text>
<text x="121.8" y="71">TXD0</text>
<text x="178.4" y="67.8">DB02</text>
<text x="178.4" y="69.9">DB03</text>
<text x="186.8" y="66.8">P2.2</text>
<text x="186.8" y="68.9">P2.3</text>
<text x="36.9" y="72">UART0_RX</text>
<text x="178.4" y="74.1">DB04</text>
<text x="178.4" y="76.2">DB05</text>
<text x="186.8" y="73.1">P2.4</text>
<text x="186.8" y="75.2">P2.5</text>
<text x="186.8" y="77.3">P2.6</text>
<text x="178.4" y="78.3">DB06</text>
<text x="178.4" y="80.4">DB07</text>
<text x="186.8" y="79.4">P2.7</text>
<text x="123.9" y="91.9">RTS</text>
<text x="40.1" y="97.2">RESET</text>
<text x="50.5" y="96.1">RESET</text>
<text x="123.9" y="98.2">DTR</text>
<text x="40.1" y="118.1">ISP</text>
<text x="48.4" y="117.1">P2.10</text>
<text x="204.2" y="123.3">3V3</text>
<text x="163.7" y="137">JOY_SEL</text>
<text x="178.4" y="135.9">P1.25</text>
<text x="163.7" y="139.1">JOY_DOWN</text>
<text x="163.7" y="141.2">JOY_LEFT</text>
<text x="163.7" y="143.3">JOY_RIGHT</text>
<text x="178.4" y="138">P1.26</text>
<text x="178.4" y="140.1">P1.27</text>
<text x="178.4" y="142.2">P1.28</text>
<text x="107.1" y="147.4">KEY1</text>
<text x="115.5" y="146.4">P2.11</text>
<text x="163.7" y="145.4">JOY_UP</text>
<text x="178.4" y="144.3">P1.29</text>
<text x="40.1" y="156.9">P2.10</text>
<text x="107.1" y="166.3">KEY2</text>
<text x="115.5" y="165.2">P2.22</text>
</g>
</svg>
